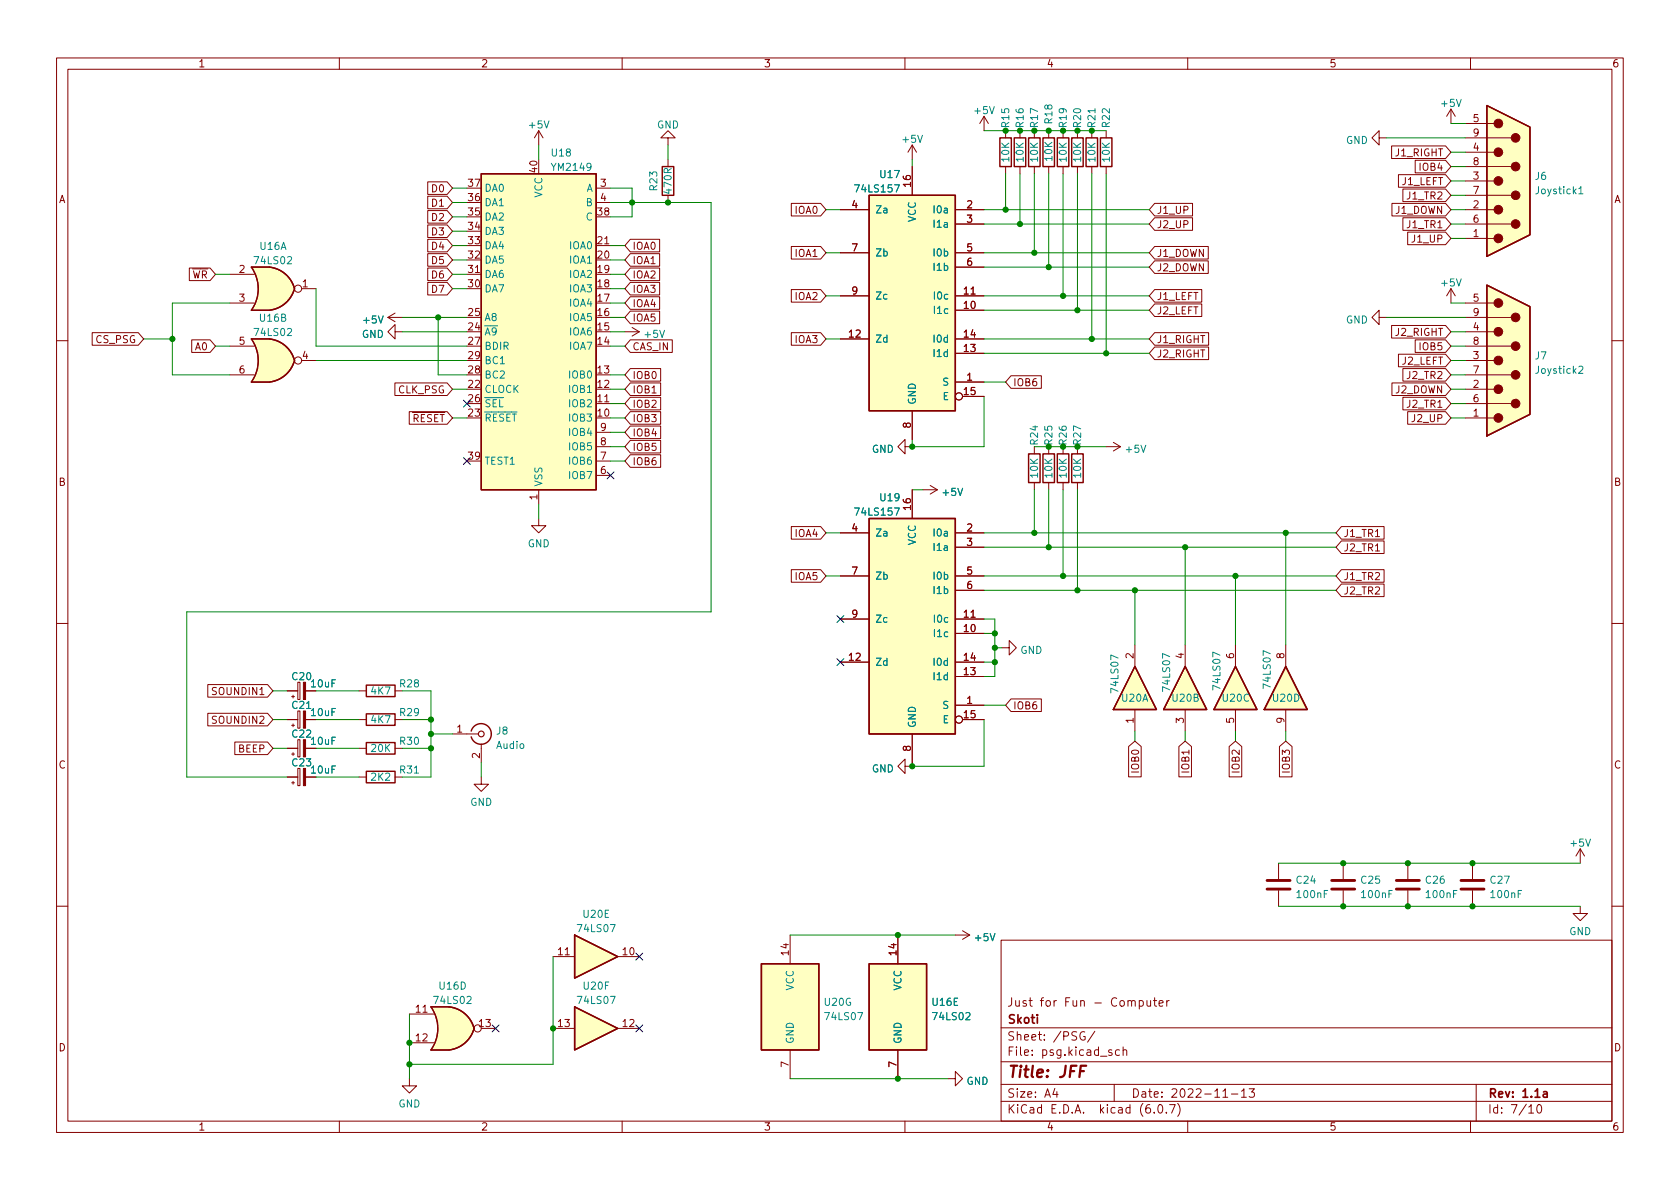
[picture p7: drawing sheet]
<svg xmlns="http://www.w3.org/2000/svg" width="297mm" height="210mm" viewBox="0 0 297 210" stroke-linecap="round" stroke-linejoin="round" font-family="sans-serif">
<g fill="none" stroke="#840000" stroke-width=".18">
<path d="M10 10.2h277v190.1h-277zM12 12.2h273v186.1h-273zM60 10.2v2M110 10.2v2M160 10.2v2M210 10.2v2M256.5 19.3v2.5M256.5 19.3l-.7 1.3M256.5 19.3l.8 1.3M260 10.2v2M75.6 34.7h3.5l.9 1.1-.9 1.1h-3.5zM75.6 32.2h3.5l.9 1.1-.9 1.1h-3.5z"/>
<path d="M75.6 37.2h3.5l.9 1.1-.9 1.2h-3.5zM75.6 39.8h3.5l.9 1.1-.9 1.1h-3.5zM95.2 23.1l-.7 1.3M95.2 23.1v2.5M95.2 23.1l.8 1.3M105.4 33.3h2.5M105.4 35.8h2.5M118.1 24.4h1.3l-1.3-1.3-1.3 1.3h1.3v1.2M118.1 28.2v1.3M118.1 34.5v1.3M139.9 36h5.2l.9 1.1-.9 1.1h-5.2zM148.6 37.1h5.1"/>
<path d="M161.3 25.6l-.8 1.3M161.3 25.6v2.6M161.3 29.5v5M161.3 25.6l.8 1.3M168.9 39.6h5.1M168.9 37.1h5.1M174 20.6l-.8 1.2M174 20.6v2.5M174 20.6l.8 1.2M177.8 23.1v1.3M177.8 29.5v1.2M180.3 23.1v1.3"/>
<path d="M180.3 29.5v1.2M182.9 23.1v1.3M182.9 29.5v1.2M185.4 23.1v1.3M185.4 29.5v1.2M188 23.1v1.3M188 29.5v1.2M190.5 23.1v1.3M190.5 29.5v1.2M193 23.1v1.3M193 29.5v1.2M195.6 23.1v1.3"/>
<path d="M195.6 29.5v1.2M204.2 38.5h6.7v2.2h-6.7l-1-1.1zM204.2 36h6.7v2.2h-6.7l-1-1.1zM243.8 24.4v-1.3l-1.2 1.3 1.2 1.2v-1.2h1.3M246 25.8h9.6l.9 1.1-.9 1.1h-9.6zM246.1 36h9.5l.9 1.1-.9 1.1h-9.5zM247.3 30.9h8.3l.9 1.1-.9 1.1h-8.3zM248 38.5h7.6l.9 1.1-.9 1.1h-7.6zM248 33.4h7.6l.9 1.1-.9 1.1h-7.6zM250.2 28.3h5.4l.9 1.2-.9 1.1h-5.4zM259.1 39.6h8.1M259.1 37.1h5.1"/>
<path d="M259.1 34.5h8.1M259.1 32h5.1M259.1 29.5h8.1M259.1 26.9h5.1M259.1 24.4h8.1M259.1 21.8h5.1M16.3 58.8h8.1l1 1.1-1 1.1h-8.1zM33.5 47.4h3.6l1 1.1-1 1.1h-3.6zM40.6 53.6h4.4M40.6 48.5h4.4M47.6 47.2h-3.2a6.6 6.6 0 0 1 0 7.7h3.2M47.6 59.9h-3.2a6.6 6.6 0 0 1 0 7.7h3.2"/>
<path d="M53.3 51h2.6M68.6 56.1h2.5M68.6 56.1l1.2 .8M69.8 58.7v-1.3l-1.2 1.3 1.2 1.2v-1.2h1.3M69.8 55.4l-1.2 .7M75.6 42.3h3.5l.9 1.1-.9 1.1h-3.5zM75.6 47.4h3.5l.9 1.1-.9 1.1h-3.5zM75.6 44.9h3.5l.9 1.1-.9 1.1h-3.5zM75.6 49.9h3.5l.9 1.1-.9 1.2h-3.5zM82.5 48.5h2.6M105.4 43.4h2.5M110.5 58.7h2.5"/>
<path d="M111.4 42.3h5.2v2.2h-5.2l-.9-1.1zM111.4 52.5h5.2v2.2h-5.2l-.9-1.1zM111.4 47.4h5.2v2.2h-5.2l-.9-1.1zM111.4 55h5.2v2.2h-5.2l-.9-1.1zM111.4 44.9h5.2v2.2h-5.2l-.9-1.1zM111.4 49.9h5.2v2.3h-5.2l-.9-1.2zM111.8 57.9l1.2 .8M113 58.7l-1.2 .7M139.9 51.2h5.2l.9 1.1-.9 1.1h-5.2zM139.9 58.8h5.2l.9 1.1-.9 1.1h-5.2zM139.9 43.6h5.2l.9 1.1-.9 1.1h-5.2zM148.6 52.3h5.1"/>
<path d="M148.6 59.9h5.1M148.6 44.7h5.1M168.9 54.9h5.1M168.9 52.3h5.1M168.9 59.9h5.1M168.9 44.7h5.1M168.9 47.2h5.1M204.2 53.7h8.3v2.3h-8.3l-1-1.1zM204.2 51.2h8.3v2.2h-8.3l-1-1.1zM204.2 58.8h9.5v2.2h-9.5l-1-1.1zM204.2 43.6h9.4v2.2h-9.4l-1-1.1zM204.2 46.1h9.4v2.2h-9.4l-1-1.1z"/>
<path d="M243.8 56.1v-1.2l-1.2 1.2 1.2 1.3v-1.3h1.3M246 57.6h9.6l.9 1.1-.9 1.1h-9.6zM248.9 41h6.7l.9 1.2-.9 1.1h-6.7zM256.5 51l-.7 1.3M256.5 51v2.6M256.5 51l.8 1.3M259.1 42.2h5.1M259.1 58.7h5.1M259.1 56.1h8.1M259.1 53.6h5.1M10 60.2h2M33.9 60.1h3.2l1 1.1-1 1.1h-3.2z"/>
<path d="M40.6 66.3h4.4M40.6 61.2h4.4M53.3 63.7h2.6M69.8 67.7h9.3l.9 1.1-.9 1.1h-9.3zM72.4 72.8h6.7l.9 1.1-.9 1.1h-6.7zM105.4 71.4h2.5M105.4 79h2.5M105.4 76.4h2.5M111.4 75.3h5.4v2.3h-5.4l-.9-1.2zM111.4 77.9h5.4v2.2h-5.4l-.9-1.1zM111.4 60.1h7.5v2.2h-7.5l-.9-1.1zM111.4 65.2h5.4v2.2h-5.4l-.9-1.1z"/>
<path d="M111.4 70.3h5.4v2.2h-5.4l-.9-1.1zM111.4 67.7h5.4v2.2h-5.4l-.9-1.1zM111.4 72.8h5.4v2.2h-5.4l-.9-1.1zM160 79v-1.3l-1.3 1.3 1.3 1.3v-1.3h1.3M161.3 72.6v5.1M168.9 67.6h5.1M168.9 62.5h5.1M170.2 70.1h3.8M178.8 66.4h5.3v2.3h-5.3l-1-1.1zM182.9 79v1.3M185.4 79v1.3M188 79v1.3"/>
<path d="M190.5 79v1.3M195.6 79h2.5M196.8 78.2l1.3 .8M198.1 79l-1.3 .8M204.2 61.4h9.5v2.2h-9.5l-1-1.1zM246.1 67.7h9.5l.9 1.1-.9 1.1h-9.5zM247.3 62.6h8.3l.9 1.1-.9 1.2h-8.3zM248 65.2h7.6l.9 1.1-.9 1.1h-7.6zM248 70.3h7.6l.9 1.1-.9 1.1h-7.6zM248.9 72.8h6.7l.9 1.1-.9 1.1h-6.7zM250.2 60.1h5.4l.9 1.1-.9 1.1h-5.4zM259.1 73.9h5.1"/>
<path d="M259.1 71.4h8.1M259.1 68.8h5.1M259.1 66.3h8.1M259.1 63.7h5.1M259.1 61.2h8.1M285 60.2h2M95.2 91.7v1.3h1.3l-1.3 1.2-1.2-1.2h1.2M95.2 86.6v2.5M105.4 84.1h2.5M105.4 81.5h2.5M111.4 80.4h5.4v2.2h-5.4l-.9-1.1zM139.9 93.1h5.2l.9 1.1-.9 1.1h-5.2z"/>
<path d="M148.6 94.2h5.1M161.3 86.6v5.1M163.2 86.6h2.5M164.5 85.8l1.2 .8M165.7 86.6l-1.2 .8M168.9 94.2h5.1M168.9 96.8h5.1M182.9 85.3v1.3M185.4 85.3v1.3M188 85.3v1.3M190.5 85.3v1.3M237.2 95.7h7.5v2.2h-7.5l-1-1.1z"/>
<path d="M237.2 93.1h7.5v2.2h-7.5l-1-1.1zM10 110.2h2M139.9 100.7h5.2l.9 1.1-.9 1.2h-5.2zM148.6 109.5h5.1M148.6 117.1h5.1M148.6 101.8h5.1M168.9 112h5.1M168.9 109.5h5.1M168.9 117.1h5.1M168.9 119.6h5.1M168.9 101.8h5.1M168.9 104.4h5.1"/>
<path d="M177.2 114.5h1.2v-1.2l1.3 1.2-1.3 1.3v-1.3M200.7 114v3.9M209.5 114v3.9M218.4 114v3.9M227.3 114v3.9M237.2 103.3h7.5v2.2h-7.5l-1-1.1zM237.2 100.7h7.5v2.3h-7.5l-1-1.2zM285 110.2h2M36.7 121.1h10.6l1 1.1-1 1.1h-10.6zM36.7 126.1h10.6l1 1.1-1 1.2h-10.6zM41.5 131.2h5.8l1 1.1-1 1.1h-5.8zM50.8 127.2h1.9"/>
<path d="M50.8 137.4h1.9M50.8 132.3h1.9M50.8 122.2h1.9M51.6 123.2h.5M51.6 128.3h.5M51.6 133.3h.5M51.6 138.4h.5M51.8 122.9v.5M51.8 128v.5M51.8 133.1v.5M51.8 138.2v.5M52.7 120.6h.3v3.1h-.3z"/>
<path d="M52.7 125.7h.3v3.1h-.3zM52.7 130.8h.3v3.1h-.3zM52.7 135.9h.3v3h-.3zM54 127.2h1.9M54 137.4h1.9M54 132.3h1.9M54 122.2h1.9M63.5 127.2h1.3M63.5 137.4h1.3M63.5 132.3h1.3M63.5 122.2h1.3M69.8 127.2h1.3"/>
<path d="M69.8 137.4h1.3M69.8 132.3h1.3M69.8 122.2h1.3M80 129.8h4.6M85.1 137.4v1.3h1.3l-1.3 1.2-1.3-1.2h1.3M85.1 131.6v3.3M160 135.5v-1.3l-1.3 1.3 1.3 1.3v-1.3h1.3M161.3 129.8v5.1M168.9 124.7h5.1M170.2 127.2h3.8M178.8 123.6h5.3v2.2h-5.3l-1-1.1zM199.5 132l1.2-.9 1.1 .9v5.4h-2.3z"/>
<path d="M200.7 125.5v3.8M208.4 132l1.1-.9 1.2 .9v5.4h-2.3zM209.5 125.5v3.8M217.3 132l1.1-.9 1.2 .9v5.4h-2.3zM218.4 125.5v3.8M226.2 132l1.1-.9 1.1 .9v5.4h-2.2zM227.3 125.5v3.8M226.1 152.6v2.8M226.1 157.5v2.8M237.5 152.6v2.8M237.5 157.5v2.8M248.9 152.6v2.8"/>
<path d="M248.9 157.5v2.8M260.3 152.6v2.8M260.3 157.5v2.8M279.4 150.1l-.8 1.3M279.4 150.1v2.5M279.4 150.1l.8 1.3M10 160.2h2M72.4 179.3h4.3M79.4 178h-3.2a6.6 6.6 0 0 1 0 7.7h3.2M97.8 169.2h3.8M109.2 169.2h3.8M139.7 165.3v5.1"/>
<path d="M158.7 165.3v5.1M168.9 165.3h2.5M170.2 164.6l1.2 .7M171.4 165.3l-1.2 .8M177 166.3h108v32h-108zM201.4 177l.5-.1 .2 .3v.4l-.1 .3h-.6M201.4 176.9v1.5M202.8 176.9l.1 1h.3l.2-.1M203.4 176.9v1M203.9 176.9h.6M204.1 176.4v1.3l.4 .2M204.9 177.4l.7-.1v-.3l-.5-.1-.2 .2 .1 .8h.6"/>
<path d="M206.3 176.9v1M206.7 176.9l-.3 .1-.1 .2M279.4 160.3v1.2h1.3l-1.3 1.3-1.3-1.3h1.3M285 160.2h2M60 198.3v2M72.4 190.7v1.3h1.3l-1.3 1.3-1.3-1.3h1.3M72.4 184.4h4.3M85.1 181.9h2.5M97.8 181.9h3.8M109.2 181.9h3.8M110 198.3v2M139.7 185.7v5"/>
<path d="M158.7 185.7v5M160 198.3v2M167.6 190.7h1.3v-1.2l1.3 1.2-1.3 1.3v-1.3M177 194.8h108M177 191.8h108M177 187.8h108M177 181.8h108M186.5 192.5l-.4 1h1M186.9 193v1M191.8 182.5a.74 .74 0 0 0-.9 .5 .74 .74 0 0 0 .5 .9l.5-.1v-.5h-.3M193.6 182.4l-1.3 1.9M196.6 185.7l-.4-.1-.2 .2 .1 .3 .5 .1v.4h-.6"/>
<path d="M197 191.8v3M197.9 185.7l-.4-.1-.3 .3v.4l.2 .3h.5M198.6 185.8l.2-.2 .3 .1 .1 .9M198.6 185.1v1.5M204.1 196.7v.1M204.9 195.4l.2-.1a.81 .81 0 0 1 .6 .7 .81 .81 0 0 1-.3 .8h-.2a.81 .81 0 0 1-.6-.6 .81 .81 0 0 1 .3-.8zM206.2 196.7v.1M206.8 195.3h1l-.7 1.5M208.2 195.1a1.72 1.72 0 0 1 0 2.3M210 198.3v2M216.2 194h.9M217.7 193.5h1.2"/>
<path d="M219.5 193l.4-.5v1.5M219.5 194h.9M220.9 192.5h.9l-.5 .6 .4 .1v.7l-.2 .1h-.4l-.2-.1M260 198.3v2M261 191.8v6.5M270.3 195.8l.4-.5v1.5M270.3 196.8h.9M271.9 195.4l.2-.1a.81 .81 0 0 1 .6 .7 .81 .81 0 0 1-.3 .8h-.2a.81 .81 0 0 1-.6-.6 .81 .81 0 0 1 .3-.8z"/>
<circle cx="52.7" cy="51" r=".63"/>
<circle cx="52.7" cy="63.7" r=".63"/>
<circle cx="169.5" cy="70.1" r=".63"/>
<circle cx="169.5" cy="127.2" r=".63"/>
<circle cx="84.5" cy="181.9" r=".63"/>
</g>
<path d="M272.9 193.1h.6l.1 .9M273.6 193.4l-.5 .1a.29 .29 0 0 0-.3 .2 .29 .29 0 0 0 .3 .3h.5" fill="none" stroke="#840000" stroke-width=".3"/>
<path d="M192 188.5h-.9l-.3 2" fill="none" stroke="#840000" stroke-width=".4"/>
<g fill="#ffffc2" stroke="#ffffc2" stroke-width=".18">
<path d="M78.8 180.5l5 1.4a5.2 5.2 0 0 1-4.4 3.8z"/>
<path d="M76.2 185.7h3.2z"/>
<path d="M76.2 178h3.2z"/>
<path d="M76.2 178h3.2v7.7h-3.2a6.7 6.7 0 0 0 0-7.7z"/>
<path d="M79.4 178a5.1 5.1 0 0 1 4.4 3.9l-5 1.3z"/>
<path d="M200.7 117.9l3.8 7.6h-7.7z"/>
<path d="M209.5 117.9l3.9 7.6h-7.7z"/>
<path d="M218.4 117.9l3.8 7.6h-7.6z"/>
<path d="M262.9 18.7l7.6 3.8v19l-7.6 3.8z"/>
<path d="M227.3 117.9l3.8 7.6h-7.6z"/>
<path d="M262.9 50.4l7.6 3.8v19.1l-7.6 3.8z"/>
<path d="M153.7 34.5h15.2v38.1h-15.2z"/>
<path d="M101.6 178l7.6 3.9-7.6 3.8z"/>
<path d="M101.6 165.3l7.6 3.9-7.6 3.8z"/>
<path d="M153.7 91.7h15.2v38.1h-15.2z"/>
<path d="M134.6 170.4h10.2v15.3h-10.2z"/>
<path d="M153.7 170.4h10.1v15.3h-10.1z"/>
<path d="M47.1 49.7l5 1.4a5.2 5.2 0 0 1-4.5 3.8z"/>
<path d="M44.4 54.9h3.2z"/>
<path d="M44.4 47.2h3.2z"/>
<path d="M44.4 47.2h3.2v7.7h-3.2a6.7 6.7 0 0 0 0-7.7z"/>
<path d="M47.7 47.2a5.1 5.1 0 0 1 4.4 3.8l-5 1.4z"/>
<path d="M47.1 62.4l5 1.4a5.2 5.2 0 0 1-4.5 3.8z"/>
<path d="M44.4 67.6h3.2z"/>
<path d="M44.4 59.9h3.2z"/>
<path d="M44.4 59.9h3.2v7.7h-3.2a6.7 6.7 0 0 0 0-7.7z"/>
<path d="M47.7 59.9a5.1 5.1 0 0 1 4.4 3.8l-5 1.4z"/>
<path d="M85.1 30.7h20.3v55.9h-20.3z"/>
</g>
<g fill="none" stroke="#840000" stroke-width=".25">
<path d="M262.9 18.7l7.6 3.8v19l-7.6 3.8zM85.1 30.7h20.3v55.9h-20.3zM117.1 29.5h2v5h-2zM153.7 34.5h15.2v38.1h-15.2zM176.8 24.4h2v5.1h-2zM179.3 24.4h2.1v5.1h-2.1zM181.9 24.4h2v5.1h-2zM184.4 24.4h2v5.1h-2zM186.9 24.4h2.1v5.1h-2.1zM189.5 24.4h2v5.1h-2zM192 24.4h2.1v5.1h-2.1zM194.6 24.4h2v5.1h-2z"/>
<path d="M47.6 47.2h-3.1a6.6 6.6 0 0 1 0 7.7h3.1M47.6 59.9h-3.1a6.6 6.6 0 0 1 0 7.7h3.1M47.7 47.2a5.1 5.1 0 0 1 4.4 3.9 5.2 5.2 0 0 1-4.5 3.8M47.7 59.9a5.1 5.1 0 0 1 4.4 3.9 5.2 5.2 0 0 1-4.5 3.8M262.9 50.4l7.6 3.8v19.1l-7.6 3.8zM153.7 91.7h15.2v38.1h-15.2zM181.9 80.3h2v5h-2zM184.4 80.3h2v5h-2zM186.9 80.3h2.1v5h-2.1zM189.5 80.3h2v5h-2zM200.7 117.9l3.8 7.6h-7.7zM209.5 117.9l3.9 7.6h-7.7z"/>
<path d="M218.4 117.9l3.8 7.6h-7.6zM227.3 117.9l3.8 7.6h-7.6zM64.8 136.4h5v2h-5zM64.8 131.3h5v2h-5zM64.8 126.2h5v2.1h-5zM64.8 121.2h5v2h-5zM83.3 129.3a1.81 1.81 0 0 1 2.8-1 1.81 1.81 0 0 1 0 3 1.81 1.81 0 0 1-2.8-1M76.2 178h3.2a5.1 5.1 0 0 1 4.4 3.9 5.2 5.2 0 0 1-4.4 3.8h-3.2a6.6 6.6 0 0 0 0-7.7zM101.6 178l7.6 3.9-7.6 3.8zM101.6 165.3l7.6 3.9-7.6 3.8zM134.6 170.4h10.2v15.3h-10.2zM153.7 170.4h10.1v15.3h-10.1z"/>
</g>
<g fill="#840000" stroke="#840000" stroke-width=".18">
<path d="M53.6 120.6h.4v3.1h-.4z"/>
<path d="M53.6 125.7h.4v3.1h-.4z"/>
<path d="M53.6 130.8h.4v3.1h-.4z"/>
<path d="M53.6 135.9h.4v3h-.4z"/>
<circle cx="264.9" cy="42.2" r=".76"/>
<circle cx="264.9" cy="37.1" r=".76"/>
<circle cx="264.9" cy="32" r=".76"/>
<circle cx="264.9" cy="26.9" r=".76"/>
<circle cx="264.9" cy="21.8" r=".76"/>
<circle cx="268" cy="39.6" r=".76"/>
<circle cx="268" cy="34.5" r=".76"/>
<circle cx="268" cy="29.5" r=".76"/>
<circle cx="268" cy="24.4" r=".76"/>
<circle cx="264.9" cy="73.9" r=".76"/>
<circle cx="264.9" cy="68.8" r=".76"/>
<circle cx="264.9" cy="63.7" r=".76"/>
<circle cx="264.9" cy="58.7" r=".76"/>
<circle cx="264.9" cy="53.6" r=".76"/>
<circle cx="268" cy="71.4" r=".76"/>
<circle cx="268" cy="66.3" r=".76"/>
<circle cx="268" cy="61.2" r=".76"/>
<circle cx="268" cy="56.1" r=".76"/>
</g>
<path d="M279.2 33.4l.3-.4v1.3M279.2 34.3h.7M279.2 64.9l.4-.1 .3 .3-.8 .9h.8" fill="none" stroke="#008484" stroke-width=".18"/>
<path d="M224 157.2h4.1M224 155.7h4.1M235.5 157.2h4M235.5 155.7h4M246.9 157.2h4.1M246.9 155.7h4.1M258.3 157.2h4.1M258.3 155.7h4.1" fill="none" stroke="#840000" stroke-width=".51"/>
<circle cx="85.1" cy="129.8" r=".51" fill="none" stroke="#840000" stroke-width=".2"/>
<g fill="none" stroke="#008400" stroke-width=".18">
<path d="M80 35.8h2.5M80 33.3h2.5M80 38.3h2.5M95.2 25.6v2.6M107.9 35.8h17.8v72.4h-92.7v29.2h17.8M107.9 33.3h3.9v5h-3.9M118.1 25.6v2.6M146 37.1h2.6M161.3 28.2v1.3M174 37.1h29.2M174 23.1h21.6M174 39.6h29.2"/>
<path d="M177.8 30.7v6.4M180.3 30.7v8.9M182.9 30.7v14M185.4 30.7v16.5M188 30.7v21.6M190.5 30.7v24.2M193 30.7v29.2M195.6 30.7v31.8M245.1 24.4h14M256.5 37.1h2.6M256.5 39.6h2.6M256.5 32h2.6"/>
<path d="M256.5 21.8h2.6M256.5 29.5h2.6M256.5 26.9h2.6M256.5 34.5h2.6M25.4 59.9h5.1M38.1 48.5h2.5M40.6 53.6h-10.1v12.7h10.1M55.9 51v10.2h26.6M71.1 56.1h11.4M71.1 58.7h11.4M77.5 56.1v10.2h5M80 40.9h2.5"/>
<path d="M80 43.4h2.5M80 48.5h2.5M80 46h2.5M80 51h2.5M107.9 43.4h2.6M107.9 48.5h2.6M107.9 53.6h2.6M107.9 46h2.6M107.9 51h2.6M107.9 56.1h2.6M107.9 58.7h2.6M146 44.7h2.6"/>
<path d="M146 59.9h2.6M146 52.3h2.6M174 44.7h29.2M174 59.9h29.2M174 52.3h29.2M174 54.9h29.2M174 47.2h29.2M245.1 56.1h14M256.5 53.6h2.6M256.5 58.7h2.6M256.5 42.2h2.6M38.1 61.2h2.5"/>
<path d="M55.9 63.7h26.6M80 68.8h2.5M80 73.9h2.5M107.9 71.4h2.6M107.9 68.8h2.6M107.9 79h2.6M107.9 73.9h2.6M107.9 76.4h2.6M107.9 66.3h2.6M107.9 61.2h2.6M174 70.1v8.9h-12.7v-1.3M174 67.6h3.8"/>
<path d="M174 62.5h29.2M182.9 79h12.7M256.5 71.4h2.6M256.5 68.8h2.6M256.5 73.9h2.6M256.5 66.3h2.6M256.5 61.2h2.6M256.5 63.7h2.6M95.2 89.1v2.6M107.9 81.5h2.6M146 94.2h2.6M161.3 86.6h1.9"/>
<path d="M174 94.2h62.2M174 96.8h62.2M182.9 86.6v7.6M185.4 86.6v10.2M188 86.6v15.2M190.5 86.6v17.8M209.5 96.8v17.2M227.3 94.2v19.8M146 101.8h2.6M174 104.4h62.2M174 101.8h62.2M174 109.5h1.9v10.1h-1.9"/>
<path d="M174 117.1h1.9M174 112h1.9M175.9 114.5h1.3M200.7 104.4v9.6M218.4 101.8v12.2M48.3 127.2h2.5M48.3 122.2h2.5M48.3 132.3h2.5M55.9 137.4h7.6M55.9 127.2h7.6M55.9 122.2h7.6M55.9 132.3h7.6"/>
<path d="M71.1 122.2h5.1v15.2h-5.1M71.1 127.2h5.1M71.1 132.3h5.1M76.2 129.8h3.8M85.1 134.9v2.5M174 127.2v8.3h-12.7v-.6M174 124.7h3.8M200.7 129.3v1.8M209.5 129.3v1.8M218.4 129.3v1.8M227.3 129.3v1.8M226.1 152.6h53.3"/>
<path d="M72.4 179.3v11.4M97.8 169.2v19h-25.4M139.7 165.3h29.2M226.1 160.3h53.3M139.7 190.7h27.9"/>
</g>
<g fill="none" stroke="#000084" stroke-width=".18">
<path d="M81.9 70.8l1.3 1.2M83.2 70.8l-1.3 1.2M81.9 80.9l1.3 1.2M83.2 80.9l-1.3 1.2M107.3 83.5l1.3 1.2M108.6 83.5l-1.3 1.2M148 108.9l1.2 1.2M148 116.5l1.2 1.2M149.2 108.9l-1.2 1.2M149.2 116.5l-1.2 1.2M112.4 168.5l1.2 1.3M113.6 168.5l-1.2 1.3"/>
<path d="M87 181.2l1.2 1.3M88.2 181.2l-1.2 1.3M112.4 181.2l1.2 1.3M113.6 181.2l-1.2 1.3"/>
</g>
<g fill="#008400" stroke="#008400" stroke-width=".18">
<circle cx="182.9" cy="94.2" r=".46"/>
<circle cx="185.4" cy="96.8" r=".46"/>
<circle cx="175.9" cy="112" r=".46"/>
<circle cx="190.5" cy="104.4" r=".46"/>
<circle cx="200.7" cy="104.4" r=".46"/>
<circle cx="188" cy="101.8" r=".46"/>
<circle cx="193" cy="59.9" r=".46"/>
<circle cx="190.5" cy="54.9" r=".46"/>
<circle cx="195.6" cy="62.5" r=".46"/>
<circle cx="180.3" cy="39.6" r=".46"/>
<circle cx="182.9" cy="44.7" r=".46"/>
<circle cx="188" cy="52.3" r=".46"/>
<circle cx="185.4" cy="47.2" r=".46"/>
<circle cx="182.9" cy="23.1" r=".46"/>
<circle cx="188" cy="23.1" r=".46"/>
<circle cx="185.4" cy="23.1" r=".46"/>
<circle cx="193" cy="23.1" r=".46"/>
<circle cx="190.5" cy="23.1" r=".46"/>
<circle cx="180.3" cy="23.1" r=".46"/>
<circle cx="177.8" cy="23.1" r=".46"/>
<circle cx="218.4" cy="101.8" r=".46"/>
<circle cx="185.4" cy="79" r=".46"/>
<circle cx="227.3" cy="94.2" r=".46"/>
<circle cx="209.5" cy="96.8" r=".46"/>
<circle cx="190.5" cy="79" r=".46"/>
<circle cx="188" cy="79" r=".46"/>
<circle cx="260.3" cy="160.3" r=".46"/>
<circle cx="260.3" cy="152.6" r=".46"/>
<circle cx="237.5" cy="160.3" r=".46"/>
<circle cx="237.5" cy="152.6" r=".46"/>
<circle cx="248.9" cy="160.3" r=".46"/>
<circle cx="248.9" cy="152.6" r=".46"/>
<circle cx="177.8" cy="37.1" r=".46"/>
<circle cx="161.3" cy="79" r=".46"/>
<circle cx="158.7" cy="165.3" r=".46"/>
<circle cx="161.3" cy="135.5" r=".46"/>
<circle cx="72.4" cy="184.4" r=".46"/>
<circle cx="72.4" cy="188.2" r=".46"/>
<circle cx="97.8" cy="181.9" r=".46"/>
<circle cx="175.9" cy="117.1" r=".46"/>
<circle cx="175.9" cy="114.5" r=".46"/>
<circle cx="158.7" cy="190.7" r=".46"/>
<circle cx="30.5" cy="59.9" r=".46"/>
<circle cx="76.2" cy="127.2" r=".46"/>
<circle cx="76.2" cy="129.8" r=".46"/>
<circle cx="76.2" cy="132.3" r=".46"/>
<circle cx="77.5" cy="56.1" r=".46"/>
<circle cx="111.8" cy="35.8" r=".46"/>
<circle cx="118.1" cy="35.8" r=".46"/>
</g>
<text font-size="2.8" fill="#840000" x="178" y="190.6">Title: JFF</text>
<g font-size="2.1" fill="#840000">
<text x="178" y="178">Just for Fun - Computer</text>
<text x="178" y="184">Sheet: /PSG/</text>
<text x="178" y="181">Skoti</text>
<text x="178" y="186.7">File: psg.kicad_sch</text>
<text x="178" y="196.9">KiCad E.D.A. kicad (6.0.7)</text>
<text x="178" y="194.1">Size: A4</text>
<text x="200" y="194.1">Date: 2022-11-13</text>
<text x="263" y="194.1">Rev: 1.1a</text>
<text x="263" y="196.9">Id: 7/10</text>
</g>
<g font-size="1.8" fill="#840000">
<text x="35" y="11.9">1</text>
<text x="85" y="11.9">2</text>
<text x="135" y="11.9">3</text>
<text x="185" y="11.9">4</text>
<text x="235" y="11.9">5</text>
<text x="285" y="11.9">6</text>
<text x="260.5" y="21.6">5</text>
<text x="246.8" y="27.6">J1_RIGHT</text>
<text x="260.5" y="26.7">4</text>
<text x="260.5" y="29.2">8</text>
<text x="260.5" y="24.1">9</text>
<text x="10.3" y="35.9">A</text>
<text x="76.5" y="34">D0</text>
<text x="82.8" y="35.6">36</text>
<text x="82.8" y="33">37</text>
<text x="95" y="30.4" transform="rotate(-90 95 30.4)">40</text>
<text x="106.2" y="33">3</text>
<text x="106.2" y="35.6">4</text>
<text x="161" y="33" transform="rotate(-90 161 33)">16</text>
<text x="247.9" y="32.7">J1_LEFT</text>
<text x="249" y="35.3">J1_TR2</text>
<text x="251.1" y="30.2">IOB4</text>
<text x="260.5" y="31.7">3</text>
<text x="260.5" y="34.3">7</text>
<text x="285.3" y="35.9">A</text>
<text x="76.5" y="36.5">D1</text>
<text x="76.5" y="39.1">D2</text>
<text x="76.5" y="41.6">D3</text>
<text x="82.8" y="40.6">34</text>
<text x="82.8" y="38.1">35</text>
<text x="105.7" y="38.1">38</text>
<text x="140.7" y="37.8">IOA0</text>
<text x="150.6" y="36.8">4</text>
<text x="171" y="36.8">2</text>
<text x="171" y="39.4">3</text>
<text x="204.5" y="40.3">J2_UP</text>
<text x="204.5" y="37.8">J1_UP</text>
<text x="246.7" y="37.8">J1_DOWN</text>
<text x="249" y="40.3">J1_TR1</text>
<text x="260.5" y="41.9">1</text>
<text x="260.5" y="36.8">2</text>
<text x="260.5" y="39.4">6</text>
<text x="76.5" y="44.2">D4</text>
<text x="76.5" y="46.7">D5</text>
<text x="82.8" y="45.7">32</text>
<text x="82.8" y="43.2">33</text>
<text x="105.7" y="45.7">20</text>
<text x="105.7" y="43.2">21</text>
<text x="111.8" y="44.2">IOA0</text>
<text x="111.8" y="46.7">IOA1</text>
<text x="140.7" y="45.4">IOA1</text>
<text x="150.6" y="44.4">7</text>
<text x="171" y="44.4">5</text>
<text x="171" y="47">6</text>
<text x="204.5" y="45.4">J1_DOWN</text>
<text x="204.5" y="48">J2_DOWN</text>
<text x="249.9" y="42.9">J1_UP</text>
<text x="32.5" y="49.2">~{WR}</text>
<text x="42.3" y="48.3">2</text>
<text x="42.3" y="53.3">3</text>
<text x="53.5" y="50.8">1</text>
<text x="76.5" y="49.2">D6</text>
<text x="76.5" y="51.8">D7</text>
<text x="82.8" y="50.8">30</text>
<text x="82.8" y="48.3">31</text>
<text x="105.7" y="53.3">17</text>
<text x="105.7" y="50.8">18</text>
<text x="105.7" y="48.3">19</text>
<text x="111.8" y="49.2">IOA2</text>
<text x="111.8" y="51.8">IOA3</text>
<text x="140.7" y="53">IOA2</text>
<text x="150.6" y="52.1">9</text>
<text x="170.5" y="52.1">11</text>
<text x="204.5" y="53">J1_LEFT</text>
<text x="260.5" y="53.3">5</text>
<text x="82.8" y="58.4">24</text>
<text x="82.8" y="55.9">25</text>
<text x="105.7" y="58.4">15</text>
<text x="105.7" y="55.9">16</text>
<text x="111.8" y="54.3">IOA4</text>
<text x="111.8" y="56.9">IOA5</text>
<text x="150.1" y="59.7">12</text>
<text x="170.5" y="54.6">10</text>
<text x="170.5" y="59.7">14</text>
<text x="204.5" y="55.6">J2_LEFT</text>
<text x="246.8" y="59.4">J2_RIGHT</text>
<text x="260.5" y="58.4">4</text>
<text x="260.5" y="55.9">9</text>
<text x="17" y="60.7">CS_PSG</text>
<text x="34.6" y="61.9">A0</text>
<text x="42.3" y="61">5</text>
<text x="53.5" y="63.5">4</text>
<text x="82.8" y="61">27</text>
<text x="82.8" y="63.5">29</text>
<text x="105.7" y="61">14</text>
<text x="111.8" y="61.9">CAS_IN</text>
<text x="140.7" y="60.7">IOA3</text>
<text x="170.5" y="62.2">13</text>
<text x="204.5" y="63.2">J2_RIGHT</text>
<text x="204.5" y="60.7">J1_RIGHT</text>
<text x="247.9" y="64.5">J2_LEFT</text>
<text x="251.1" y="61.9">IOB5</text>
<text x="260.5" y="63.5">3</text>
<text x="260.5" y="61">8</text>
<text x="42.3" y="66">6</text>
<text x="70.4" y="69.6">CLK_PSG</text>
<text x="82.8" y="68.6">22</text>
<text x="82.8" y="71.1">26</text>
<text x="82.8" y="66">28</text>
<text x="105.7" y="71.1">11</text>
<text x="105.7" y="68.6">12</text>
<text x="105.7" y="66">13</text>
<text x="111.8" y="67">IOB0</text>
<text x="111.8" y="69.6">IOB1</text>
<text x="170.5" y="69.8">15</text>
<text x="171" y="67.3">1</text>
<text x="179.1" y="68.3">IOB6</text>
<text x="246.7" y="69.6">J2_DOWN</text>
<text x="249" y="67">J2_TR2</text>
<text x="260.5" y="68.6">2</text>
<text x="260.5" y="71.1">6</text>
<text x="260.5" y="66">7</text>
<text x="71.5" y="74.6">~{RESET}</text>
<text x="82.8" y="73.7">23</text>
<text x="105.7" y="73.7">10</text>
<text x="106.2" y="76.2">9</text>
<text x="111.8" y="77.2">IOB4</text>
<text x="111.8" y="72.1">IOB2</text>
<text x="111.8" y="74.6">IOB3</text>
<text x="161" y="75.7" transform="rotate(-90 161 75.7)">8</text>
<text x="249" y="72.1">J2_TR1</text>
<text x="249.9" y="74.6">J2_UP</text>
<text x="260.5" y="73.7">1</text>
<text x="82.8" y="81.3">39</text>
<text x="106.2" y="83.8">6</text>
<text x="106.2" y="81.3">7</text>
<text x="106.2" y="78.7">8</text>
<text x="111.8" y="82.3">IOB6</text>
<text x="111.8" y="79.7">IOB5</text>
<text x="10.3" y="85.9">B</text>
<text x="95" y="88.4" transform="rotate(-90 95 88.4)">1</text>
<text x="285.3" y="85.9">B</text>
<text x="140.7" y="95">IOA4</text>
<text x="150.6" y="94">4</text>
<text x="161" y="90.1" transform="rotate(-90 161 90.1)">16</text>
<text x="171" y="94">2</text>
<text x="237.5" y="95">J1_TR1</text>
<text x="150.6" y="101.6">7</text>
<text x="171" y="96.5">3</text>
<text x="171" y="101.6">5</text>
<text x="237.5" y="97.5">J2_TR1</text>
<text x="140.7" y="102.6">IOA5</text>
<text x="171" y="104.1">6</text>
<text x="237.5" y="105.1">J2_TR2</text>
<text x="237.5" y="102.6">J1_TR2</text>
<text x="150.6" y="109.2">9</text>
<text x="170.5" y="111.8">10</text>
<text x="170.5" y="109.2">11</text>
<text x="150.1" y="116.8">12</text>
<text x="170.5" y="119.4">13</text>
<text x="170.5" y="116.8">14</text>
<text x="200.4" y="116.4" transform="rotate(-90 200.4 116.4)">2</text>
<text x="209.3" y="116.4" transform="rotate(-90 209.3 116.4)">4</text>
<text x="218.2" y="116.4" transform="rotate(-90 218.2 116.4)">6</text>
<text x="227.1" y="116.4" transform="rotate(-90 227.1 116.4)">8</text>
<text x="37.9" y="122.9">SOUNDIN1</text>
<text x="171" y="124.5">1</text>
<text x="179.1" y="125.4">IOB6</text>
<text x="37.9" y="128">SOUNDIN2</text>
<text x="80.8" y="129.5">1</text>
<text x="170.5" y="127">15</text>
<text x="200.4" y="127.9" transform="rotate(-90 200.4 127.9)">1</text>
<text x="209.3" y="127.9" transform="rotate(-90 209.3 127.9)">3</text>
<text x="218.2" y="127.9" transform="rotate(-90 218.2 127.9)">5</text>
<text x="227.1" y="127.9" transform="rotate(-90 227.1 127.9)">9</text>
<text x="10.3" y="135.9">C</text>
<text x="42.2" y="133.1">BEEP</text>
<text x="84.8" y="134.1" transform="rotate(-90 84.8 134.1)">2</text>
<text x="161" y="132.8" transform="rotate(-90 161 132.8)">8</text>
<text x="201.4" y="136.5" transform="rotate(-90 201.4 136.5)">IOB0</text>
<text x="210.3" y="136.5" transform="rotate(-90 210.3 136.5)">IOB1</text>
<text x="219.2" y="136.5" transform="rotate(-90 219.2 136.5)">IOB2</text>
<text x="228.1" y="136.5" transform="rotate(-90 228.1 136.5)">IOB3</text>
<text x="285.3" y="135.9">C</text>
<text x="98.7" y="168.9">11</text>
<text x="110.1" y="168.9">10</text>
<text x="139.4" y="168.9" transform="rotate(-90 139.4 168.9)">14</text>
<text x="158.5" y="168.9" transform="rotate(-90 158.5 168.9)">14</text>
<text x="73.6" y="179.1">11</text>
<text x="10.3" y="185.9">D</text>
<text x="73.6" y="184.1">12</text>
<text x="84.7" y="181.6">13</text>
<text x="98.7" y="181.6">13</text>
<text x="110.1" y="181.6">12</text>
<text x="285.3" y="185.9">D</text>
<text x="139.4" y="188.7" transform="rotate(-90 139.4 188.7)">7</text>
<text x="158.5" y="188.7" transform="rotate(-90 158.5 188.7)">7</text>
<text x="35" y="199.9">1</text>
<text x="85" y="199.9">2</text>
<text x="135" y="199.9">3</text>
<text x="185" y="199.9">4</text>
<text x="235" y="199.9">5</text>
<text x="285" y="199.9">6</text>
</g>
<g font-size="1.8" fill="#008484">
<text x="93.7" y="22.7">+5V</text>
<text x="116.1" y="22.7">GND</text>
<text x="172.4" y="20.2">+5V</text>
<text x="178.4" y="22.4" transform="rotate(-90 178.4 22.4)">R15</text>
<text x="181" y="22.4" transform="rotate(-90 181 22.4)">R16</text>
<text x="183.5" y="22.4" transform="rotate(-90 183.5 22.4)">R17</text>
<text x="186.1" y="21.8" transform="rotate(-90 186.1 21.8)">R18</text>
<text x="188.6" y="22.4" transform="rotate(-90 188.6 22.4)">R19</text>
<text x="191.1" y="22.4" transform="rotate(-90 191.1 22.4)">R20</text>
<text x="193.7" y="22.4" transform="rotate(-90 193.7 22.4)">R21</text>
<text x="196.2" y="22.4" transform="rotate(-90 196.2 22.4)">R22</text>
<text x="254.9" y="18.9">+5V</text>
<text x="97.6" y="27.7">U18</text>
<text x="159.7" y="25.2">+5V</text>
<text x="178.4" y="28.5" transform="rotate(-90 178.4 28.5)">10K</text>
<text x="181" y="28.5" transform="rotate(-90 181 28.5)">10K</text>
<text x="183.5" y="28.5" transform="rotate(-90 183.5 28.5)">10K</text>
<text x="186.1" y="28.4" transform="rotate(-90 186.1 28.4)">10K</text>
<text x="188.6" y="28.5" transform="rotate(-90 188.6 28.5)">10K</text>
<text x="191.1" y="28.5" transform="rotate(-90 191.1 28.5)">10K</text>
<text x="193.7" y="28.5" transform="rotate(-90 193.7 28.5)">10K</text>
<text x="196.2" y="28.5" transform="rotate(-90 196.2 28.5)">10K</text>
<text x="238" y="25.4">GND</text>
<text x="85.6" y="33.9">DA0</text>
<text x="95.9" y="35" transform="rotate(-90 95.9 35)">VCC</text>
<text x="97.7" y="30.2">YM2149</text>
<text x="103.6" y="33.9">A</text>
<text x="116.2" y="33.6" transform="rotate(-90 116.2 33.6)">R23</text>
<text x="118.7" y="34.1" transform="rotate(-90 118.7 34.1)">470R</text>
<text x="151.5" y="34">74LS157</text>
<text x="155.7" y="31.5">U17</text>
<text x="271.5" y="31.8">J6</text>
<text x="271.7" y="34.3">Joystick1</text>
<text x="85.6" y="41.5">DA3</text>
<text x="85.6" y="39">DA2</text>
<text x="85.6" y="36.4">DA1</text>
<text x="103.6" y="39">C</text>
<text x="103.6" y="36.4">B</text>
<text x="154.7" y="37.7">Za</text>
<text x="161.9" y="39.3" transform="rotate(-90 161.9 39.3)">VCC</text>
<text x="165.4" y="37.7">I0a</text>
<text x="165.4" y="40.3">I1a</text>
<text x="45.2" y="46.7">74LS02</text>
<text x="46" y="44.2">U16A</text>
<text x="85.6" y="46.6">DA5</text>
<text x="85.6" y="44.1">DA4</text>
<text x="100.8" y="46.6">IOA1</text>
<text x="100.8" y="44.1">IOA0</text>
<text x="154.7" y="45.3">Zb</text>
<text x="165.3" y="45.3">I0b</text>
<text x="165.3" y="47.9">I1b</text>
<text x="85.6" y="51.7">DA7</text>
<text x="85.6" y="49.1">DA6</text>
<text x="100.8" y="51.7">IOA3</text>
<text x="100.8" y="49.1">IOA2</text>
<text x="154.7" y="53">Zc</text>
<text x="165.4" y="53">I0c</text>
<text x="254.9" y="50.6">+5V</text>
<text x="45.2" y="59.4">74LS02</text>
<text x="46" y="56.9">U16B</text>
<text x="64" y="59.7">GND</text>
<text x="64.3" y="57.2">+5V</text>
<text x="85.6" y="59.3">~{A9}</text>
<text x="85.6" y="56.8">A8</text>
<text x="100.8" y="59.3">IOA6</text>
<text x="100.8" y="56.8">IOA5</text>
<text x="100.8" y="54.2">IOA4</text>
<text x="114.1" y="59.7">+5V</text>
<text x="165.4" y="55.5">I1c</text>
<text x="238" y="57.2">GND</text>
<text x="85.6" y="61.8">BDIR</text>
<text x="85.6" y="64.4">BC1</text>
<text x="100.8" y="61.8">IOA7</text>
<text x="154.7" y="60.6">Zd</text>
<text x="165.3" y="63.1">I1d</text>
<text x="165.3" y="60.6">I0d</text>
<text x="271.5" y="63.5">J7</text>
<text x="85.6" y="69.5">CLOCK</text>
<text x="85.6" y="66.9">BC2</text>
<text x="100.8" y="69.5">IOB1</text>
<text x="100.8" y="66.9">IOB0</text>
<text x="161.9" y="71.6" transform="rotate(-90 161.9 71.6)">GND</text>
<text x="166.7" y="68.2">S</text>
<text x="166.7" y="70.7">E</text>
<text x="271.7" y="66.1">Joystick2</text>
<text x="85.6" y="74.5">~{RESET}</text>
<text x="85.6" y="72">~{SEL}</text>
<text x="100.8" y="74.5">IOB3</text>
<text x="100.8" y="72">IOB2</text>
<text x="100.8" y="77.1">IOB4</text>
<text x="85.6" y="82.2">TEST1</text>
<text x="100.8" y="82.2">IOB6</text>
<text x="100.8" y="79.6">IOB5</text>
<text x="154.1" y="80.1">GND</text>
<text x="183.5" y="78.6" transform="rotate(-90 183.5 78.6)">R24</text>
<text x="186.1" y="78.6" transform="rotate(-90 186.1 78.6)">R25</text>
<text x="188.6" y="78.6" transform="rotate(-90 188.6 78.6)">R26</text>
<text x="191.1" y="78.6" transform="rotate(-90 191.1 78.6)">R27</text>
<text x="199.2" y="80.1">+5V</text>
<text x="95.9" y="86.1" transform="rotate(-90 95.9 86.1)">VSS</text>
<text x="100.8" y="84.7">IOB7</text>
<text x="155.7" y="88.6">U19</text>
<text x="166.8" y="87.7">+5V</text>
<text x="183.5" y="84.4" transform="rotate(-90 183.5 84.4)">10K</text>
<text x="186.1" y="84.4" transform="rotate(-90 186.1 84.4)">10K</text>
<text x="188.6" y="84.4" transform="rotate(-90 188.6 84.4)">10K</text>
<text x="191.1" y="84.4" transform="rotate(-90 191.1 84.4)">10K</text>
<text x="151.5" y="91.2">74LS157</text>
<text x="154.7" y="94.9">Za</text>
<text x="165.4" y="94.9">I0a</text>
<text x="93.3" y="96.8">GND</text>
<text x="161.9" y="96.4" transform="rotate(-90 161.9 96.4)">VCC</text>
<text x="165.4" y="97.4">I1a</text>
<text x="154.7" y="102.5">Zb</text>
<text x="165.3" y="102.5">I0b</text>
<text x="165.3" y="105">I1b</text>
<text x="154.7" y="110.1">Zc</text>
<text x="165.4" y="112.6">I1c</text>
<text x="165.4" y="110.1">I0c</text>
<text x="154.7" y="117.7">Zd</text>
<text x="165.3" y="117.7">I0d</text>
<text x="180.4" y="115.6">GND</text>
<text x="51.7" y="120.3">C20</text>
<text x="51.7" y="125.3">C21</text>
<text x="55.1" y="121.5">10uF</text>
<text x="65.7" y="122.8">4K7</text>
<text x="70.8" y="121.5">R28</text>
<text x="165.3" y="120.3">I1d</text>
<text x="166.7" y="125.3">S</text>
<text x="197.7" y="122.3" transform="rotate(-90 197.7 122.3)">74LS07</text>
<text x="198.4" y="124.1">U20A</text>
<text x="206.9" y="122" transform="rotate(-90 206.9 122)">74LS07</text>
<text x="207.3" y="124.1">U20B</text>
<text x="215.8" y="121.8" transform="rotate(-90 215.8 121.8)">74LS07</text>
<text x="216.2" y="124.1">U20C</text>
<text x="224.7" y="121.5" transform="rotate(-90 224.7 121.5)">74LS07</text>
<text x="225.1" y="124.1">U20D</text>
<text x="51.7" y="130.4">C22</text>
<text x="55.1" y="126.6">10uF</text>
<text x="55.1" y="131.7">10uF</text>
<text x="65.7" y="127.9">4K7</text>
<text x="70.8" y="131.7">R30</text>
<text x="70.8" y="126.6">R29</text>
<text x="87.8" y="129.9">J8</text>
<text x="161.9" y="128.8" transform="rotate(-90 161.9 128.8)">GND</text>
<text x="166.7" y="127.9">E</text>
<text x="51.7" y="135.5">C23</text>
<text x="55.1" y="136.8">10uF</text>
<text x="65.7" y="133">20K</text>
<text x="70.8" y="136.8">R31</text>
<text x="87.8" y="132.4">Audio</text>
<text x="154.1" y="136.6">GND</text>
<text x="65.7" y="138">2K2</text>
<text x="83.1" y="142.5">GND</text>
<text x="277.8" y="149.7">+5V</text>
<text x="229.3" y="156.3">C24</text>
<text x="229.4" y="158.8">100nF</text>
<text x="240.7" y="156.3">C25</text>
<text x="240.9" y="158.8">100nF</text>
<text x="252.1" y="156.3">C26</text>
<text x="252.3" y="158.8">100nF</text>
<text x="263.6" y="156.3">C27</text>
<text x="263.7" y="158.8">100nF</text>
<text x="102.3" y="164.8">74LS07</text>
<text x="103.2" y="162.3">U20E</text>
<text x="172.5" y="166.4">+5V</text>
<text x="277.4" y="165.3">GND</text>
<text x="76.9" y="177.5">74LS02</text>
<text x="77.7" y="175">U16D</text>
<text x="102.3" y="177.5">74LS07</text>
<text x="103.2" y="175">U20F</text>
<text x="140.3" y="175.2" transform="rotate(-90 140.3 175.2)">VCC</text>
<text x="145.8" y="177.8">U20G</text>
<text x="159.4" y="175.2" transform="rotate(-90 159.4 175.2)">VCC</text>
<text x="164.9" y="177.8">U16E</text>
<text x="140.3" y="184.7" transform="rotate(-90 140.3 184.7)">GND</text>
<text x="146.1" y="180.4">74LS07</text>
<text x="159.4" y="184.7" transform="rotate(-90 159.4 184.7)">GND</text>
<text x="165.1" y="180.4">74LS02</text>
<text x="170.9" y="191.8">GND</text>
<text x="70.4" y="195.8">GND</text>
</g>
</svg>
